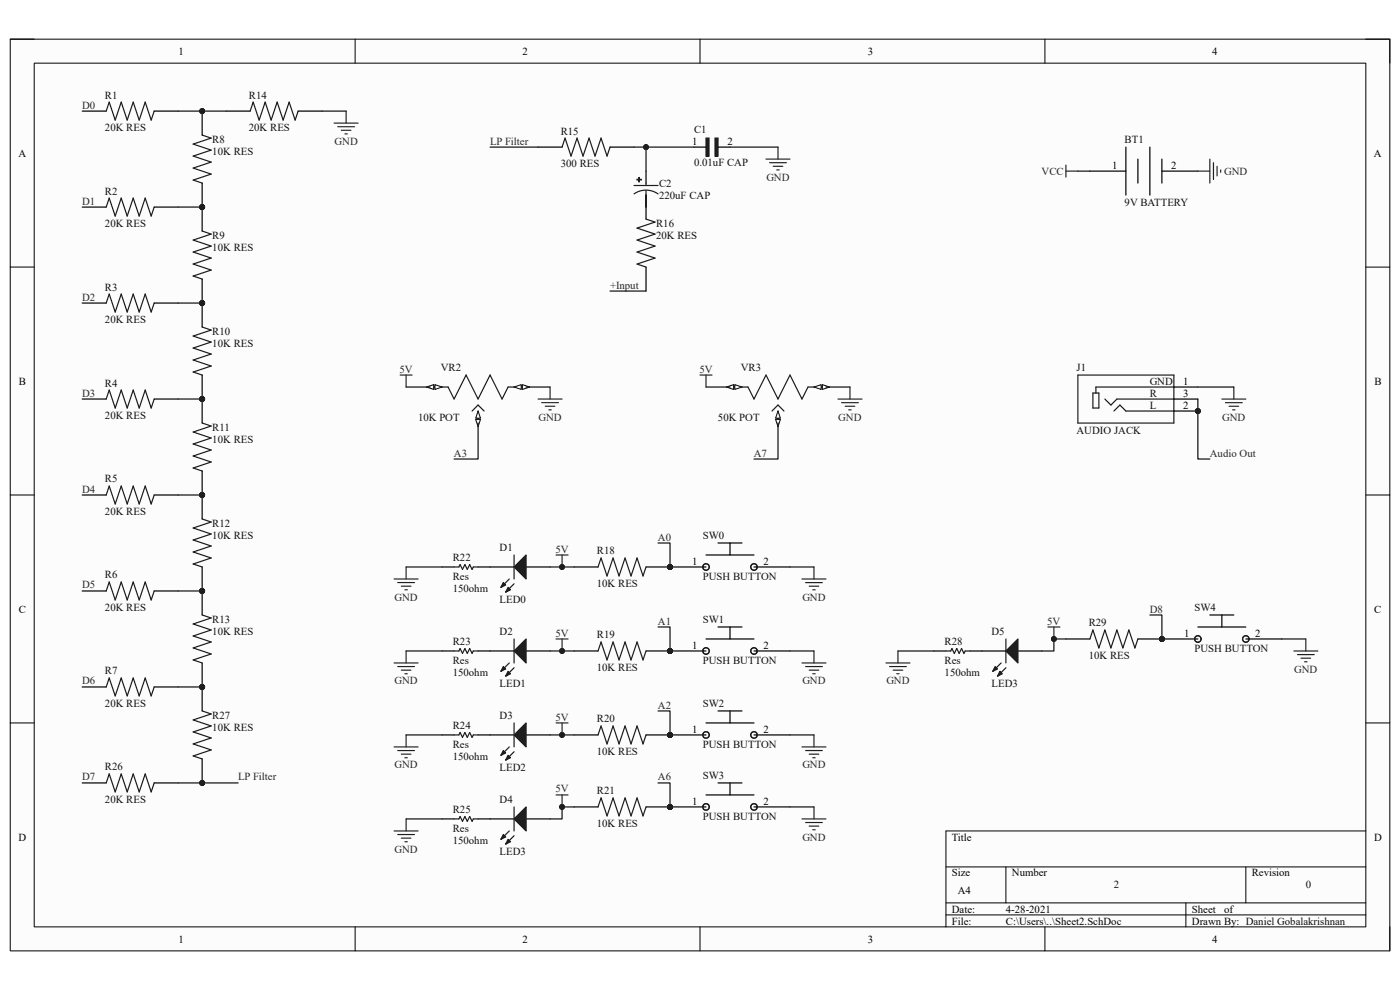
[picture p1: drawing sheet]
<svg xmlns="http://www.w3.org/2000/svg" width="297mm" height="210mm" viewBox="0 0 297 210" stroke-linecap="round" stroke-linejoin="round" font-family="sans-serif">
<path d="M2.2 8.3h292.7v193.4h-292.7z" fill-rule="evenodd" fill="#fcfcfc"/>
<path d="M2.2 8.3h292.7v193.4h-292.7z" fill="none" stroke="#000" stroke-width=".21"/>
<path d="M7.3 13.4h282.5v183.2h-282.5z" fill-rule="evenodd" fill="#fcfcfc"/>
<g fill="none" stroke="#000" stroke-width=".21">
<path d="M2.2 8.3h5.1M7.3 13.4h282.5v183.2h-282.5zM75.3 8.3v5.1M148.5 8.3v5.1M221.7 8.3v5.1M289.8 8.3h5.1v5.1M2.2 56.7h5.1M289.8 56.7h5.1M2.2 105h5.1M289.8 105h5.1M2.2 153.4h5.1M289.8 153.4h5.1"/>
<path d="M289.8 176.3h-89.1v20.3M75.3 196.6v5.1M148.5 196.6v5.1M200.7 183.9h89.1M200.7 191.5h89.1M200.7 194.1h89.1M213.4 183.9v7.6M221.7 196.6v5.1M251.6 191.5v5.1M264.3 183.9v7.6M294.9 196.6v5.1"/>
</g>
<path d="M22.5 23.6l.7-1.9 1.2 3.8 1.3-3.8 1.3 3.8 1.3-3.8 1.2 3.8 1.3-3.8 1.3 3.8 .6-1.9M22.5 43.9l.7-1.9 1.2 3.8 1.3-3.8 1.3 3.8 1.3-3.8 1.2 3.8 1.3-3.8 1.3 3.8 .6-1.9M22.5 64.3l.7-1.9 1.2 3.8 1.3-3.8 1.3 3.8 1.3-3.8 1.2 3.8 1.3-3.8 1.3 3.8 .6-1.9M22.5 84.6l.7-1.9 1.2 3.9 1.3-3.9 1.3 3.9 1.3-3.9 1.2 3.9 1.3-3.9 1.3 3.9 .6-1.9M22.5 105l.7-1.9 1.2 3.8 1.3-3.8 1.3 3.8 1.3-3.8 1.2 3.8 1.3-3.8 1.3 3.8 .6-1.9M22.5 125.4l.7-1.9 1.2 3.8 1.3-3.8 1.3 3.8 1.3-3.8 1.2 3.8 1.3-3.8 1.3 3.8 .6-1.9M22.5 145.7l.7-1.9 1.2 3.8 1.3-3.8 1.3 3.8 1.3-3.8 1.2 3.8 1.3-3.8 1.3 3.8 .6-1.9" fill="none" stroke="#1c1c1c" stroke-width=".25"/>
<g fill="none" stroke="#000" stroke-width=".25">
<path d="M17.4 23.6h5.1M32.7 23.6h5.1M17.4 43.9h5.1M32.7 43.9h5.1M17.4 64.3h5.1M32.7 64.3h5.1M17.4 84.6h5.1M32.7 84.6h5.1M17.4 105h5.1M32.7 105h5.1M17.4 125.4h5.1M32.7 125.4h5.1"/>
<path d="M17.4 145.7h5.1M32.7 145.7h5.1"/>
</g>
<circle cx="42.9" cy="43.9" r=".51" fill="#0e0e0e"/>
<circle cx="42.9" cy="43.9" r=".51" fill="none" stroke="#0e0e0e" stroke-width=".21"/>
<circle cx="42.9" cy="23.6" r=".51" fill="#0e0e0e"/>
<circle cx="42.9" cy="23.6" r=".51" fill="none" stroke="#0e0e0e" stroke-width=".21"/>
<path d="M42.9 28.7l1.9 .6-3.8 1.3 3.8 1.2-3.8 1.3 3.8 1.3-3.8 1.3 3.8 1.2-3.8 1.3 1.9 .6" fill="none" stroke="#1c1c1c" stroke-width=".25"/>
<path d="M42.9 38.8v5.1" fill="none" stroke="#000" stroke-width=".25"/>
<circle cx="42.9" cy="43.9" r=".51" fill="#0e0e0e"/>
<circle cx="42.9" cy="43.9" r=".51" fill="none" stroke="#0e0e0e" stroke-width=".21"/>
<path d="M42.9 23.6v5.1" fill="none" stroke="#000" stroke-width=".25"/>
<circle cx="42.9" cy="23.6" r=".51" fill="#0e0e0e"/>
<circle cx="42.9" cy="23.6" r=".51" fill="none" stroke="#0e0e0e" stroke-width=".21"/>
<circle cx="42.9" cy="64.3" r=".51" fill="#0e0e0e"/>
<circle cx="42.9" cy="64.3" r=".51" fill="none" stroke="#0e0e0e" stroke-width=".21"/>
<circle cx="42.9" cy="43.9" r=".51" fill="#0e0e0e"/>
<circle cx="42.9" cy="43.9" r=".51" fill="none" stroke="#0e0e0e" stroke-width=".21"/>
<path d="M42.9 49l1.9 .7-3.8 1.2 3.8 1.3-3.8 1.3 3.8 1.2-3.8 1.3 3.8 1.3-3.8 1.3 1.9 .6" fill="none" stroke="#1c1c1c" stroke-width=".25"/>
<path d="M42.9 59.2v5.1" fill="none" stroke="#000" stroke-width=".25"/>
<circle cx="42.9" cy="64.3" r=".51" fill="#0e0e0e"/>
<circle cx="42.9" cy="64.3" r=".51" fill="none" stroke="#0e0e0e" stroke-width=".21"/>
<path d="M42.9 43.9v5.1" fill="none" stroke="#000" stroke-width=".25"/>
<circle cx="42.9" cy="43.9" r=".51" fill="#0e0e0e"/>
<circle cx="42.9" cy="43.9" r=".51" fill="none" stroke="#0e0e0e" stroke-width=".21"/>
<circle cx="42.9" cy="84.6" r=".51" fill="#0e0e0e"/>
<circle cx="42.9" cy="84.6" r=".51" fill="none" stroke="#0e0e0e" stroke-width=".21"/>
<circle cx="42.9" cy="64.3" r=".51" fill="#0e0e0e"/>
<circle cx="42.9" cy="64.3" r=".51" fill="none" stroke="#0e0e0e" stroke-width=".21"/>
<path d="M42.9 69.4l1.9 .6-3.8 1.3 3.8 1.3-3.8 1.2 3.8 1.3-3.8 1.3 3.8 1.2-3.8 1.3 1.9 .7" fill="none" stroke="#1c1c1c" stroke-width=".25"/>
<path d="M42.9 79.6v5" fill="none" stroke="#000" stroke-width=".25"/>
<circle cx="42.9" cy="84.6" r=".51" fill="#0e0e0e"/>
<circle cx="42.9" cy="84.6" r=".51" fill="none" stroke="#0e0e0e" stroke-width=".21"/>
<path d="M42.9 64.3v5.1" fill="none" stroke="#000" stroke-width=".25"/>
<circle cx="42.9" cy="64.3" r=".51" fill="#0e0e0e"/>
<circle cx="42.9" cy="64.3" r=".51" fill="none" stroke="#0e0e0e" stroke-width=".21"/>
<circle cx="42.9" cy="105" r=".51" fill="#0e0e0e"/>
<circle cx="42.9" cy="105" r=".51" fill="none" stroke="#0e0e0e" stroke-width=".21"/>
<circle cx="42.9" cy="84.6" r=".51" fill="#0e0e0e"/>
<circle cx="42.9" cy="84.6" r=".51" fill="none" stroke="#0e0e0e" stroke-width=".21"/>
<path d="M42.9 89.7l1.9 .7-3.8 1.3 3.8 1.2-3.8 1.3 3.8 1.3-3.8 1.2 3.8 1.3-3.8 1.3 1.9 .6" fill="none" stroke="#1c1c1c" stroke-width=".25"/>
<path d="M42.9 99.9v5.1" fill="none" stroke="#000" stroke-width=".25"/>
<circle cx="42.9" cy="105" r=".51" fill="#0e0e0e"/>
<circle cx="42.9" cy="105" r=".51" fill="none" stroke="#0e0e0e" stroke-width=".21"/>
<path d="M42.9 84.7v5" fill="none" stroke="#000" stroke-width=".25"/>
<circle cx="42.9" cy="84.6" r=".51" fill="#0e0e0e"/>
<circle cx="42.9" cy="84.6" r=".51" fill="none" stroke="#0e0e0e" stroke-width=".21"/>
<circle cx="42.9" cy="125.4" r=".51" fill="#0e0e0e"/>
<circle cx="42.9" cy="125.4" r=".51" fill="none" stroke="#0e0e0e" stroke-width=".21"/>
<circle cx="42.9" cy="105" r=".51" fill="#0e0e0e"/>
<circle cx="42.9" cy="105" r=".51" fill="none" stroke="#0e0e0e" stroke-width=".21"/>
<path d="M42.9 110.1l1.9 .6-3.8 1.3 3.8 1.3-3.8 1.3 3.8 1.2-3.8 1.3 3.8 1.3-3.8 1.2 1.9 .7" fill="none" stroke="#1c1c1c" stroke-width=".25"/>
<path d="M42.9 120.3v5.1" fill="none" stroke="#000" stroke-width=".25"/>
<circle cx="42.9" cy="125.4" r=".51" fill="#0e0e0e"/>
<circle cx="42.9" cy="125.4" r=".51" fill="none" stroke="#0e0e0e" stroke-width=".21"/>
<path d="M42.9 105v5.1" fill="none" stroke="#000" stroke-width=".25"/>
<circle cx="42.9" cy="105" r=".51" fill="#0e0e0e"/>
<circle cx="42.9" cy="105" r=".51" fill="none" stroke="#0e0e0e" stroke-width=".21"/>
<circle cx="42.9" cy="145.7" r=".51" fill="#0e0e0e"/>
<circle cx="42.9" cy="145.7" r=".51" fill="none" stroke="#0e0e0e" stroke-width=".21"/>
<circle cx="42.9" cy="125.4" r=".51" fill="#0e0e0e"/>
<circle cx="42.9" cy="125.4" r=".51" fill="none" stroke="#0e0e0e" stroke-width=".21"/>
<path d="M42.9 130.5l1.9 .6-3.8 1.3 3.8 1.2-3.8 1.3 3.8 1.3-3.8 1.3 3.8 1.2-3.8 1.3 1.9 .6" fill="none" stroke="#1c1c1c" stroke-width=".25"/>
<path d="M42.9 140.6v5.1" fill="none" stroke="#000" stroke-width=".25"/>
<circle cx="42.9" cy="145.7" r=".51" fill="#0e0e0e"/>
<circle cx="42.9" cy="145.7" r=".51" fill="none" stroke="#0e0e0e" stroke-width=".21"/>
<path d="M42.9 125.4v5.1" fill="none" stroke="#000" stroke-width=".25"/>
<circle cx="42.9" cy="125.4" r=".51" fill="#0e0e0e"/>
<circle cx="42.9" cy="125.4" r=".51" fill="none" stroke="#0e0e0e" stroke-width=".21"/>
<path d="M53.1 23.6l.6-1.9 1.3 3.8 1.3-3.8 1.2 3.8 1.3-3.8 1.3 3.8 1.2-3.8 1.3 3.8 .6-1.9M119.2 31.2l.7-1.9 1.2 3.8 1.3-3.8 1.3 3.8 1.3-3.8 1.2 3.8 1.3-3.8 1.3 3.8 .6-1.9" fill="none" stroke="#1c1c1c" stroke-width=".25"/>
<path d="M48 23.6h5.1M63.2 23.6h5.1M114.2 31.2h5M129.4 31.2h5.1" fill="none" stroke="#000" stroke-width=".25"/>
<path d="M70.9 26.1h5.1M71.6 26.9h3.6M72.4 27.6h2M73.2 28.4h.5M73.4 23.6v2.5" fill="none" stroke="#262626" stroke-width=".25"/>
<path d="M149.8 29.3h.6v3.8h-.6z" fill-rule="evenodd" fill="#1c1c1c"/>
<path d="M149.8 29.3h.6v3.8h-.6z" fill="none" stroke="#1c1c1c" stroke-width=".25"/>
<path d="M151.7 29.3h.6v3.8h-.6z" fill-rule="evenodd" fill="#1c1c1c"/>
<path d="M151.7 29.3h.6v3.8h-.6z" fill="none" stroke="#1c1c1c" stroke-width=".25"/>
<path d="M147.2 31.2h2.6M152.3 31.2h2.6" fill="none" stroke="#000" stroke-width=".25"/>
<path d="M162.5 33.8h5.1M163.3 34.5h3.5M164 35.3h2.1M164.8 36h.5M165.1 31.2v2.6" fill="none" stroke="#262626" stroke-width=".25"/>
<path d="M135.5 37.7h.1v.9h-.1z" fill-rule="evenodd" fill="#1c1c1c"/>
<path d="M135.5 37.7h.1v.9h-.1z" fill="none" stroke="#1c1c1c" stroke-width=".25"/>
<path d="M135.1 38h.9v.2h-.9z" fill-rule="evenodd" fill="#1c1c1c"/>
<path d="M134.5 39.3h5.1M135.1 38h.9v.2h-.9zM137.1 38.8v.5M134.5 41.1a4.4 4.4 0 0 1 5.1 0M137.1 40.4v1M137.1 46.5l1.9 .6-3.9 1.3 3.9 1.3-3.9 1.2 3.9 1.3-3.9 1.3 3.9 1.2-3.9 1.3 2 .7" fill="none" stroke="#1c1c1c" stroke-width=".25"/>
<path d="M137.1 36.3v2.5M231.2 36.3h7.7M238.9 31.2v10.2M241.4 33.8v5M243.9 31.2v10.2M246.5 33.8v5M246.5 36.3h7.6M137.1 41.4v5.1M137.1 56.7v5" fill="none" stroke="#000" stroke-width=".25"/>
<path d="M226.1 36.3h2.6M226.1 35v2.6M254.1 36.3h2.6M256.7 33.8v5M257.4 34.5v3.6M258.2 35.3v2M259 36v.6" fill="none" stroke="#262626" stroke-width=".25"/>
<circle cx="142.1" cy="120.3" r=".51" fill="#0e0e0e"/>
<circle cx="142.1" cy="120.3" r=".51" fill="none" stroke="#0e0e0e" stroke-width=".21"/>
<g fill="none" stroke="#1c1c1c" stroke-width=".25">
<circle cx="149.8" cy="120.3" r=".69"/>
<circle cx="160" cy="120.3" r=".69"/>
</g>
<path d="M142.1 120.3h7.7" fill="none" stroke="#000" stroke-width=".25"/>
<circle cx="142.1" cy="120.3" r=".51" fill="#0e0e0e"/>
<circle cx="142.1" cy="120.3" r=".51" fill="none" stroke="#0e0e0e" stroke-width=".21"/>
<path d="M149.8 117.7h10.2M152.3 115.2h5.1M154.9 115.2v2.5M160 120.3h7.6" fill="none" stroke="#000" stroke-width=".25"/>
<path d="M170.1 122.8h5.1M170.9 123.6h3.6M171.7 124.4h2M172.4 125.1h.5M172.7 120.3v2.5" fill="none" stroke="#262626" stroke-width=".25"/>
<circle cx="142.1" cy="120.3" r=".51" fill="#0e0e0e"/>
<circle cx="142.1" cy="120.3" r=".51" fill="none" stroke="#0e0e0e" stroke-width=".21"/>
<path d="M126.9 120.3l.6-1.9 1.3 3.8 1.3-3.8 1.2 3.8 1.3-3.8 1.3 3.8 1.2-3.8 1.3 3.8 .7-1.9" fill="none" stroke="#1c1c1c" stroke-width=".25"/>
<path d="M137.1 120.3h5" fill="none" stroke="#000" stroke-width=".25"/>
<circle cx="142.1" cy="120.3" r=".51" fill="#0e0e0e"/>
<circle cx="142.1" cy="120.3" r=".51" fill="none" stroke="#0e0e0e" stroke-width=".21"/>
<path d="M121.8 120.3h5.1" fill="none" stroke="#000" stroke-width=".25"/>
<circle cx="142.1" cy="138.1" r=".51" fill="#0e0e0e"/>
<circle cx="142.1" cy="138.1" r=".51" fill="none" stroke="#0e0e0e" stroke-width=".21"/>
<g fill="none" stroke="#1c1c1c" stroke-width=".25">
<circle cx="149.8" cy="138.1" r=".69"/>
<circle cx="160" cy="138.1" r=".69"/>
</g>
<path d="M142.1 138.1h7.7" fill="none" stroke="#000" stroke-width=".25"/>
<circle cx="142.1" cy="138.1" r=".51" fill="#0e0e0e"/>
<circle cx="142.1" cy="138.1" r=".51" fill="none" stroke="#0e0e0e" stroke-width=".21"/>
<path d="M149.8 135.6h10.2M152.3 133h5.1M154.9 133v2.6M160 138.1h7.6" fill="none" stroke="#000" stroke-width=".25"/>
<path d="M172.7 138.1v2.5M170.1 140.6h5.1M170.9 141.4h3.6M171.7 142.2h2M172.4 142.9h.5" fill="none" stroke="#262626" stroke-width=".25"/>
<circle cx="142.1" cy="138.1" r=".51" fill="#0e0e0e"/>
<circle cx="142.1" cy="138.1" r=".51" fill="none" stroke="#0e0e0e" stroke-width=".21"/>
<path d="M126.9 138.1l.6-1.9 1.3 3.8 1.3-3.8 1.2 3.8 1.3-3.8 1.3 3.8 1.2-3.8 1.3 3.8 .7-1.9" fill="none" stroke="#1c1c1c" stroke-width=".25"/>
<path d="M137.1 138.1h5" fill="none" stroke="#000" stroke-width=".25"/>
<circle cx="142.1" cy="138.1" r=".51" fill="#0e0e0e"/>
<circle cx="142.1" cy="138.1" r=".51" fill="none" stroke="#0e0e0e" stroke-width=".21"/>
<path d="M121.8 138.1h5.1" fill="none" stroke="#000" stroke-width=".25"/>
<path d="M118 135.6h2.5M119.2 135.6v2.5" fill="none" stroke="#262626" stroke-width=".25"/>
<circle cx="119.2" cy="138.1" r=".51" fill="#0e0e0e"/>
<circle cx="119.2" cy="138.1" r=".51" fill="none" stroke="#0e0e0e" stroke-width=".21"/>
<circle cx="142.1" cy="155.9" r=".51" fill="#0e0e0e"/>
<circle cx="142.1" cy="155.9" r=".51" fill="none" stroke="#0e0e0e" stroke-width=".21"/>
<g fill="none" stroke="#1c1c1c" stroke-width=".25">
<circle cx="149.8" cy="155.9" r=".69"/>
<circle cx="160" cy="155.9" r=".69"/>
</g>
<path d="M142.1 155.9h7.7" fill="none" stroke="#000" stroke-width=".25"/>
<circle cx="142.1" cy="155.9" r=".51" fill="#0e0e0e"/>
<circle cx="142.1" cy="155.9" r=".51" fill="none" stroke="#0e0e0e" stroke-width=".21"/>
<path d="M149.8 153.4h10.2M152.3 150.8h5.1M154.9 150.8v2.6M160 155.9h7.6" fill="none" stroke="#000" stroke-width=".25"/>
<path d="M170.1 158.5h5.1M170.9 159.2h3.6M171.7 160h2M172.7 155.9v2.6M172.4 160.7h.5" fill="none" stroke="#262626" stroke-width=".25"/>
<circle cx="142.1" cy="155.9" r=".51" fill="#0e0e0e"/>
<circle cx="142.1" cy="155.9" r=".51" fill="none" stroke="#0e0e0e" stroke-width=".21"/>
<path d="M126.9 155.9l.6-1.9 1.3 3.8 1.3-3.8 1.2 3.8 1.3-3.8 1.3 3.8 1.2-3.8 1.3 3.8 .7-1.9" fill="none" stroke="#1c1c1c" stroke-width=".25"/>
<path d="M137.1 155.9h5" fill="none" stroke="#000" stroke-width=".25"/>
<circle cx="142.1" cy="155.9" r=".51" fill="#0e0e0e"/>
<circle cx="142.1" cy="155.9" r=".51" fill="none" stroke="#0e0e0e" stroke-width=".21"/>
<path d="M121.8 155.9h5.1" fill="none" stroke="#000" stroke-width=".25"/>
<path d="M118 153.4h2.5M119.2 153.4v2.5" fill="none" stroke="#262626" stroke-width=".25"/>
<circle cx="119.2" cy="155.9" r=".51" fill="#0e0e0e"/>
<circle cx="119.2" cy="155.9" r=".51" fill="none" stroke="#0e0e0e" stroke-width=".21"/>
<circle cx="142.1" cy="171.2" r=".51" fill="#0e0e0e"/>
<circle cx="142.1" cy="171.2" r=".51" fill="none" stroke="#0e0e0e" stroke-width=".21"/>
<g fill="none" stroke="#1c1c1c" stroke-width=".25">
<circle cx="149.8" cy="171.2" r=".69"/>
<circle cx="160" cy="171.2" r=".69"/>
</g>
<path d="M142.1 171.2h7.7" fill="none" stroke="#000" stroke-width=".25"/>
<circle cx="142.1" cy="171.2" r=".51" fill="#0e0e0e"/>
<circle cx="142.1" cy="171.2" r=".51" fill="none" stroke="#0e0e0e" stroke-width=".21"/>
<path d="M149.8 168.6h10.2M152.3 166.1h5.1M154.9 166.1v2.5M160 171.2h7.6" fill="none" stroke="#000" stroke-width=".25"/>
<path d="M170.1 173.7h5.1M170.9 174.5h3.6M171.7 175.2h2M172.4 176h.5M172.7 171.2v2.5" fill="none" stroke="#262626" stroke-width=".25"/>
<circle cx="142.1" cy="171.2" r=".51" fill="#0e0e0e"/>
<circle cx="142.1" cy="171.2" r=".51" fill="none" stroke="#0e0e0e" stroke-width=".21"/>
<path d="M126.9 171.2l.6-1.9 1.3 3.8 1.3-3.8 1.2 3.8 1.3-3.8 1.3 3.8 1.2-3.8 1.3 3.8 .7-1.9" fill="none" stroke="#1c1c1c" stroke-width=".25"/>
<path d="M137.1 171.2h5" fill="none" stroke="#000" stroke-width=".25"/>
<circle cx="142.1" cy="171.2" r=".51" fill="#0e0e0e"/>
<circle cx="142.1" cy="171.2" r=".51" fill="none" stroke="#0e0e0e" stroke-width=".21"/>
<path d="M121.8 171.2h5.1" fill="none" stroke="#000" stroke-width=".25"/>
<path d="M118 168.6h2.5M119.2 168.6v2.6" fill="none" stroke="#262626" stroke-width=".25"/>
<circle cx="119.2" cy="171.2" r=".51" fill="#0e0e0e"/>
<circle cx="119.2" cy="171.2" r=".51" fill="none" stroke="#0e0e0e" stroke-width=".21"/>
<path d="M93.8 82.1h1.3l1.2 2.6 2.6-5.1 2.5 5.1 2.6-5.1 2.5 5.1 1.3-2.6h1.3M100.2 87.2l1.2-1.3 1.3 1.3" fill="none" stroke="#1c1c1c" stroke-width=".25"/>
<path d="M101.4 87.2v2.5" fill="none" stroke="#000" stroke-width=".25"/>
<path d="M101.4 87.2l.5 1.5h-1z" fill="#fbfbfb"/>
<path d="M101.4 87.2l.5 1.5h-1z" fill="none" stroke="#000" stroke-width=".21"/>
<path d="M100.9 89h1l-.5 1.5z" fill="#fbfbfb"/>
<path d="M100.9 89h1l-.5 1.5z" fill="none" stroke="#000" stroke-width=".21"/>
<path d="M91.2 82.1h2.6" fill="none" stroke="#000" stroke-width=".25"/>
<path d="M92.3 81.6l1.5 .5-1.5 .5z" fill="#fbfbfb"/>
<path d="M92.3 81.6l1.5 .5-1.5 .5z" fill="none" stroke="#000" stroke-width=".21"/>
<path d="M90.5 82.1l1.5-.5v1z" fill="#fbfbfb"/>
<path d="M90.5 82.1l1.5-.5v1z" fill="none" stroke="#000" stroke-width=".21"/>
<path d="M109.1 82.1h2.5" fill="none" stroke="#000" stroke-width=".25"/>
<path d="M109.1 82.1l1.5-.5v1z" fill="#fbfbfb"/>
<path d="M109.1 82.1l1.5-.5v1z" fill="none" stroke="#000" stroke-width=".21"/>
<path d="M110.8 81.6l1.6 .5-1.6 .5z" fill="#fbfbfb"/>
<path d="M110.8 81.6l1.6 .5-1.6 .5z" fill="none" stroke="#000" stroke-width=".21"/>
<path d="M157.4 82.1h1.3l1.3 2.6 2.5-5.1 2.6 5.1 2.5-5.1 2.5 5.1 1.3-2.6h1.3M163.8 87.2l1.3-1.3 1.2 1.3" fill="none" stroke="#1c1c1c" stroke-width=".25"/>
<path d="M165.1 87.2v2.5" fill="none" stroke="#000" stroke-width=".25"/>
<path d="M165.1 87.2l.5 1.5h-1.1z" fill="#fbfbfb"/>
<path d="M165.1 87.2l.5 1.5h-1.1z" fill="none" stroke="#000" stroke-width=".21"/>
<path d="M164.5 89h1.1l-.5 1.5z" fill="#fbfbfb"/>
<path d="M164.5 89h1.1l-.5 1.5z" fill="none" stroke="#000" stroke-width=".21"/>
<path d="M154.9 82.1h2.5" fill="none" stroke="#000" stroke-width=".25"/>
<path d="M155.9 81.6l1.5 .5-1.5 .5z" fill="#fbfbfb"/>
<path d="M155.9 81.6l1.5 .5-1.5 .5z" fill="none" stroke="#000" stroke-width=".21"/>
<path d="M154.1 82.1l1.5-.5v1z" fill="#fbfbfb"/>
<path d="M154.1 82.1l1.5-.5v1z" fill="none" stroke="#000" stroke-width=".21"/>
<path d="M172.7 82.1h2.5" fill="none" stroke="#000" stroke-width=".25"/>
<path d="M172.7 82.1l1.5-.5v1z" fill="#fbfbfb"/>
<path d="M172.7 82.1l1.5-.5v1z" fill="none" stroke="#000" stroke-width=".21"/>
<path d="M174.5 81.6l1.5 .5-1.5 .5z" fill="#fbfbfb"/>
<path d="M174.5 81.6l1.5 .5-1.5 .5z" fill="none" stroke="#000" stroke-width=".21"/>
<g fill="none" stroke="#262626" stroke-width=".25">
<path d="M84.9 79.6h2.5M86.2 79.6v2.5M148.5 79.6h2.6M149.8 79.6v2.5M114.2 84.7h5M114.9 85.4h3.6M115.7 86.2h2M116.4 86.9h.6M116.7 82.1v2.6M177.8 84.7h5.1M178.5 85.4h3.6M179.3 86.2h2"/>
<path d="M180.1 86.9h.5M180.3 82.1v2.6"/>
</g>
<circle cx="254.1" cy="87.2" r=".51" fill="#0e0e0e"/>
<circle cx="254.1" cy="87.2" r=".51" fill="none" stroke="#0e0e0e" stroke-width=".21"/>
<path d="M228.7 79.6h20.3v10.1h-20.3zM231.9 83.4h1.2v3.2h-1.2zM234.4 84.7l1.3 1.2 1.3-1.2h12M236.3 87.2l1.3-1.3 1.3 1.3h10.1M249 82.1h-16.5v1.3" fill="none" stroke="#1c1c1c" stroke-width=".25"/>
<path d="M249 82.1h5.1M249 84.7h5.1M249 87.2h5.1" fill="none" stroke="#000" stroke-width=".25"/>
<circle cx="254.1" cy="87.2" r=".51" fill="#0e0e0e"/>
<circle cx="254.1" cy="87.2" r=".51" fill="none" stroke="#0e0e0e" stroke-width=".21"/>
<path d="M259.2 84.7h5.1M260 85.4h3.5M260.7 86.2h2.1M261.5 86.9h.5M261.8 82.1v2.6" fill="none" stroke="#262626" stroke-width=".25"/>
<path d="M104 120.3h5.1M111.6 120.3h5.1" fill="none" stroke="#000" stroke-width=".25"/>
<path d="M109.1 120.3l2.5-2.6v5.1z" fill="#1c1c1c"/>
<path d="M108 122.8l-1.7 1.8M109.1 120.3l2.5-2.6v5.1zM109.1 123.8l-1.8 1.8" fill="none" stroke="#1c1c1c" stroke-width=".25"/>
<path d="M106.8 123.6l.5 .5-1 .5z" fill="#1c1c1c"/>
<path d="M106.8 123.6l.5 .5-1 .5z" fill="none" stroke="#1c1c1c" stroke-width=".25"/>
<path d="M107.8 124.6l.5 .5-1 .5z" fill="#1c1c1c"/>
<path d="M109.1 117.7v5.1M107.8 124.6l.5 .5-1 .5z" fill="none" stroke="#1c1c1c" stroke-width=".25"/>
<path d="M104 138.1h5.1M111.6 138.1h5.1" fill="none" stroke="#000" stroke-width=".25"/>
<path d="M109.1 138.1l2.5-2.5v5z" fill="#1c1c1c"/>
<path d="M109.1 138.1l2.5-2.5v5zM108 140.6l-1.7 1.8M109.1 141.7l-1.8 1.7" fill="none" stroke="#1c1c1c" stroke-width=".25"/>
<path d="M106.8 141.4l.5 .5-1 .5z" fill="#1c1c1c"/>
<path d="M106.8 141.4l.5 .5-1 .5z" fill="none" stroke="#1c1c1c" stroke-width=".25"/>
<path d="M107.8 142.4l.5 .5-1 .5z" fill="#1c1c1c"/>
<path d="M109.1 135.6v5M107.8 142.4l.5 .5-1 .5z" fill="none" stroke="#1c1c1c" stroke-width=".25"/>
<path d="M104 155.9h5.1M111.6 155.9h5.1" fill="none" stroke="#000" stroke-width=".25"/>
<path d="M109.1 155.9l2.5-2.5v5.1z" fill="#1c1c1c"/>
<path d="M108 158.5l-1.7 1.7M109.1 155.9l2.5-2.5v5.1zM109.1 159.5l-1.8 1.8" fill="none" stroke="#1c1c1c" stroke-width=".25"/>
<path d="M106.8 159.2l.5 .5-1 .5z" fill="#1c1c1c"/>
<path d="M106.8 159.2l.5 .5-1 .5z" fill="none" stroke="#1c1c1c" stroke-width=".25"/>
<path d="M107.8 160.2l.5 .5-1 .6z" fill="#1c1c1c"/>
<path d="M109.1 153.4v5.1M107.8 160.2l.5 .5-1 .6z" fill="none" stroke="#1c1c1c" stroke-width=".25"/>
<path d="M104 173.7h5.1M111.6 173.7h5.1" fill="none" stroke="#000" stroke-width=".25"/>
<path d="M109.1 173.7l2.5-2.5v5.1z" fill="#1c1c1c"/>
<path d="M108 176.3l-1.7 1.8M109.1 173.7l2.5-2.5v5.1zM109.1 177.3l-1.8 1.8" fill="none" stroke="#1c1c1c" stroke-width=".25"/>
<path d="M106.8 177l.5 .5-1 .6z" fill="#1c1c1c"/>
<path d="M106.8 177l.5 .5-1 .6z" fill="none" stroke="#1c1c1c" stroke-width=".25"/>
<path d="M107.8 178.1l.5 .5-1 .5z" fill="#1c1c1c"/>
<path d="M96.3 120.3h1.1l.2-.5 .5 1 .5-1 .5 1 .5-1 .6 1 .2-.5h1M96.3 138.1h1.1l.2-.5 .5 1 .5-1 .5 1 .5-1 .6 1 .2-.5h1M96.3 155.9h1.1l.2-.5 .5 1 .5-1 .5 1 .5-1 .6 1 .2-.5h1M22.5 166.1l.7-1.9 1.2 3.8 1.3-3.8 1.3 3.8 1.3-3.8 1.2 3.8 1.3-3.8 1.3 3.8 .6-1.9M96.3 173.7h1.1l.2-.5 .5 1 .5-1 .5 1 .5-1 .6 1 .2-.5h1M107.8 178.1l.5 .5-1 .5zM109.1 171.2v5.1" fill="none" stroke="#1c1c1c" stroke-width=".25"/>
<path d="M93.8 120.3h2.5M93.8 138.1h2.5M101.4 120.3h2.6M101.4 138.1h2.6M93.8 155.9h2.5M101.4 155.9h2.6M17.4 166.1h5.1M32.7 166.1h5.1M93.8 173.7h2.5M101.4 173.7h2.6" fill="none" stroke="#000" stroke-width=".25"/>
<g fill="none" stroke="#262626" stroke-width=".25">
<path d="M83.6 122.8h5.1M84.4 123.6h3.5M85.1 124.4h2.1M85.9 125.1h.5M86.2 120.3v2.5M86.2 138.1v2.5M83.6 140.6h5.1M83.6 158.5h5.1M84.4 141.4h3.5M84.4 159.2h3.5M85.1 142.2h2.1M85.1 160h2.1"/>
<path d="M85.9 142.9h.5M86.2 155.9v2.6M83.6 176.3h5.1M84.4 177h3.5M85.1 177.8h2.1M85.9 160.7h.5M85.9 178.6h.5M86.2 173.7v2.6"/>
</g>
<circle cx="42.9" cy="166.1" r=".51" fill="#0e0e0e"/>
<circle cx="42.9" cy="166.1" r=".51" fill="none" stroke="#0e0e0e" stroke-width=".21"/>
<circle cx="42.9" cy="145.7" r=".51" fill="#0e0e0e"/>
<circle cx="42.9" cy="145.7" r=".51" fill="none" stroke="#0e0e0e" stroke-width=".21"/>
<path d="M42.9 150.8l1.9 .7-3.8 1.2 3.8 1.3-3.8 1.3 3.8 1.2-3.8 1.3 3.8 1.3-3.8 1.3 1.9 .6" fill="none" stroke="#1c1c1c" stroke-width=".25"/>
<path d="M42.9 161v5.1" fill="none" stroke="#000" stroke-width=".25"/>
<circle cx="42.9" cy="166.1" r=".51" fill="#0e0e0e"/>
<circle cx="42.9" cy="166.1" r=".51" fill="none" stroke="#0e0e0e" stroke-width=".21"/>
<path d="M42.9 145.7v5.1" fill="none" stroke="#000" stroke-width=".25"/>
<circle cx="42.9" cy="145.7" r=".51" fill="#0e0e0e"/>
<circle cx="42.9" cy="145.7" r=".51" fill="none" stroke="#0e0e0e" stroke-width=".21"/>
<path d="M118 117.7h2.5M119.2 117.7v2.6" fill="none" stroke="#262626" stroke-width=".25"/>
<circle cx="119.2" cy="120.3" r=".51" fill="#0e0e0e"/>
<circle cx="119.2" cy="120.3" r=".51" fill="none" stroke="#0e0e0e" stroke-width=".21"/>
<circle cx="246.5" cy="135.6" r=".51" fill="#0e0e0e"/>
<circle cx="246.5" cy="135.6" r=".51" fill="none" stroke="#0e0e0e" stroke-width=".21"/>
<g fill="none" stroke="#1c1c1c" stroke-width=".25">
<circle cx="254.1" cy="135.6" r=".69"/>
<circle cx="264.3" cy="135.6" r=".69"/>
</g>
<path d="M246.5 135.6h7.6" fill="none" stroke="#000" stroke-width=".25"/>
<circle cx="246.5" cy="135.6" r=".51" fill="#0e0e0e"/>
<circle cx="246.5" cy="135.6" r=".51" fill="none" stroke="#0e0e0e" stroke-width=".21"/>
<path d="M254.1 133h10.2M256.7 130.5h5.1M259.2 130.5v2.5M264.3 135.6h7.6" fill="none" stroke="#000" stroke-width=".25"/>
<path d="M274.5 138.1h5.1M275.3 138.9h3.5M276 139.6h2M277 135.6v2.5M276.8 140.4h.5" fill="none" stroke="#262626" stroke-width=".25"/>
<circle cx="246.5" cy="135.6" r=".51" fill="#0e0e0e"/>
<circle cx="246.5" cy="135.6" r=".51" fill="none" stroke="#0e0e0e" stroke-width=".21"/>
<path d="M231.2 135.6l.7-2 1.2 3.9 1.3-3.9 1.3 3.9 1.3-3.9 1.2 3.9 1.3-3.9 1.3 3.9 .6-1.9" fill="none" stroke="#1c1c1c" stroke-width=".25"/>
<path d="M241.4 135.6h5.1" fill="none" stroke="#000" stroke-width=".25"/>
<circle cx="246.5" cy="135.6" r=".51" fill="#0e0e0e"/>
<circle cx="246.5" cy="135.6" r=".51" fill="none" stroke="#0e0e0e" stroke-width=".21"/>
<path d="M226.1 135.6h5.1" fill="none" stroke="#000" stroke-width=".25"/>
<path d="M222.3 133h2.6M223.6 133v2.6" fill="none" stroke="#262626" stroke-width=".25"/>
<circle cx="223.6" cy="135.6" r=".51" fill="#0e0e0e"/>
<circle cx="223.6" cy="135.6" r=".51" fill="none" stroke="#0e0e0e" stroke-width=".21"/>
<path d="M208.3 138.1h5.1M216 138.1h5" fill="none" stroke="#000" stroke-width=".25"/>
<path d="M213.4 138.1l2.6-2.5v5z" fill="#1c1c1c"/>
<path d="M213.4 138.1l2.6-2.5v5zM212.4 140.6l-1.8 1.8M213.4 141.7l-1.8 1.7" fill="none" stroke="#1c1c1c" stroke-width=".25"/>
<path d="M211.1 141.4l.5 .5-1 .5z" fill="#1c1c1c"/>
<path d="M211.1 141.4l.5 .5-1 .5z" fill="none" stroke="#1c1c1c" stroke-width=".25"/>
<path d="M212.1 142.4l.5 .5-1 .5z" fill="#1c1c1c"/>
<path d="M200.7 138.1h1l.3-.5 .5 1 .5-1 .5 1 .5-1 .5 1 .3-.5h1M213.4 135.6v5M212.1 142.4l.5 .5-1 .5z" fill="none" stroke="#1c1c1c" stroke-width=".25"/>
<path d="M198.1 138.1h2.6M205.8 138.1h2.5" fill="none" stroke="#000" stroke-width=".25"/>
<path d="M190.5 138.1v2.5M188 140.6h5.1M188.7 141.4h3.6M189.5 142.2h2M190.2 142.9h.6" fill="none" stroke="#262626" stroke-width=".25"/>
<path d="M37.8 43.9h5.1" fill="none" stroke="#0e0e0e" stroke-width=".25"/>
<circle cx="42.9" cy="43.9" r=".51" fill="#0e0e0e"/>
<circle cx="42.9" cy="43.9" r=".51" fill="none" stroke="#0e0e0e" stroke-width=".21"/>
<path d="M37.8 64.3h5.1" fill="none" stroke="#0e0e0e" stroke-width=".25"/>
<circle cx="42.9" cy="64.3" r=".51" fill="#0e0e0e"/>
<circle cx="42.9" cy="64.3" r=".51" fill="none" stroke="#0e0e0e" stroke-width=".21"/>
<path d="M37.8 84.6h5.1" fill="none" stroke="#0e0e0e" stroke-width=".25"/>
<circle cx="42.9" cy="84.6" r=".51" fill="#0e0e0e"/>
<circle cx="42.9" cy="84.6" r=".51" fill="none" stroke="#0e0e0e" stroke-width=".21"/>
<path d="M37.8 105h5.1" fill="none" stroke="#0e0e0e" stroke-width=".25"/>
<circle cx="42.9" cy="105" r=".51" fill="#0e0e0e"/>
<circle cx="42.9" cy="105" r=".51" fill="none" stroke="#0e0e0e" stroke-width=".21"/>
<path d="M37.8 125.4h5.1" fill="none" stroke="#0e0e0e" stroke-width=".25"/>
<circle cx="42.9" cy="125.4" r=".51" fill="#0e0e0e"/>
<circle cx="42.9" cy="125.4" r=".51" fill="none" stroke="#0e0e0e" stroke-width=".21"/>
<path d="M37.8 23.6h10.2" fill="none" stroke="#0e0e0e" stroke-width=".25"/>
<circle cx="42.9" cy="23.6" r=".51" fill="#0e0e0e"/>
<circle cx="42.9" cy="23.6" r=".51" fill="none" stroke="#0e0e0e" stroke-width=".21"/>
<path d="M68.3 23.6h5.1M104 31.2h10.2M137.1 31.2v5.1M154.9 31.2h10.2M137.1 41.4v2.5" fill="none" stroke="#0e0e0e" stroke-width=".25"/>
<circle cx="137.1" cy="31.2" r=".51" fill="#0e0e0e"/>
<circle cx="137.1" cy="31.2" r=".51" fill="none" stroke="#0e0e0e" stroke-width=".21"/>
<path d="M228.7 36.3h2.5M129.4 61.7h7.7M139.6 115.2h2.5v5.1M167.6 120.3h5.1" fill="none" stroke="#0e0e0e" stroke-width=".25"/>
<circle cx="142.1" cy="120.3" r=".51" fill="#0e0e0e"/>
<circle cx="142.1" cy="120.3" r=".51" fill="none" stroke="#0e0e0e" stroke-width=".21"/>
<path d="M139.6 133h2.5v5.1M167.6 138.1h5.1" fill="none" stroke="#0e0e0e" stroke-width=".25"/>
<circle cx="142.1" cy="138.1" r=".51" fill="#0e0e0e"/>
<circle cx="142.1" cy="138.1" r=".51" fill="none" stroke="#0e0e0e" stroke-width=".21"/>
<path d="M139.6 150.8h2.5v5.1M167.6 155.9h5.1" fill="none" stroke="#0e0e0e" stroke-width=".25"/>
<circle cx="142.1" cy="155.9" r=".51" fill="#0e0e0e"/>
<circle cx="142.1" cy="155.9" r=".51" fill="none" stroke="#0e0e0e" stroke-width=".21"/>
<path d="M139.6 166.1h2.5v5.1M167.6 171.2h5.1" fill="none" stroke="#0e0e0e" stroke-width=".25"/>
<circle cx="142.1" cy="171.2" r=".51" fill="#0e0e0e"/>
<circle cx="142.1" cy="171.2" r=".51" fill="none" stroke="#0e0e0e" stroke-width=".21"/>
<path d="M86.2 82.1h5M101.4 89.7v7.7h-5.1M111.6 82.1h5.1M149.8 82.1h5.1M165.1 89.7v7.7h-5.1M175.2 82.1h5.1M254.1 84.7v12.7h2.6M254.1 82.1h7.7" fill="none" stroke="#0e0e0e" stroke-width=".25"/>
<circle cx="254.1" cy="87.2" r=".51" fill="#0e0e0e"/>
<circle cx="254.1" cy="87.2" r=".51" fill="none" stroke="#0e0e0e" stroke-width=".21"/>
<path d="M86.2 120.3h7.6M86.2 138.1h7.6M86.2 155.9h7.6M37.8 166.1h12.7M86.2 173.7h7.6" fill="none" stroke="#0e0e0e" stroke-width=".25"/>
<circle cx="42.9" cy="166.1" r=".51" fill="#0e0e0e"/>
<circle cx="42.9" cy="166.1" r=".51" fill="none" stroke="#0e0e0e" stroke-width=".21"/>
<path d="M37.8 145.7h5.1" fill="none" stroke="#0e0e0e" stroke-width=".25"/>
<circle cx="42.9" cy="145.7" r=".51" fill="#0e0e0e"/>
<circle cx="42.9" cy="145.7" r=".51" fill="none" stroke="#0e0e0e" stroke-width=".21"/>
<path d="M116.7 120.3h5.1" fill="none" stroke="#0e0e0e" stroke-width=".25"/>
<circle cx="119.2" cy="120.3" r=".51" fill="#0e0e0e"/>
<circle cx="119.2" cy="120.3" r=".51" fill="none" stroke="#0e0e0e" stroke-width=".21"/>
<path d="M116.7 138.1h5.1" fill="none" stroke="#0e0e0e" stroke-width=".25"/>
<circle cx="119.2" cy="138.1" r=".51" fill="#0e0e0e"/>
<circle cx="119.2" cy="138.1" r=".51" fill="none" stroke="#0e0e0e" stroke-width=".21"/>
<path d="M121.8 171.2h-2.6v2.5h-2.5" fill="none" stroke="#0e0e0e" stroke-width=".25"/>
<circle cx="119.2" cy="171.2" r=".51" fill="#0e0e0e"/>
<circle cx="119.2" cy="171.2" r=".51" fill="none" stroke="#0e0e0e" stroke-width=".21"/>
<path d="M116.7 155.9h5.1" fill="none" stroke="#0e0e0e" stroke-width=".25"/>
<circle cx="119.2" cy="155.9" r=".51" fill="#0e0e0e"/>
<circle cx="119.2" cy="155.9" r=".51" fill="none" stroke="#0e0e0e" stroke-width=".21"/>
<path d="M134.5 31.2h12.7" fill="none" stroke="#0e0e0e" stroke-width=".25"/>
<circle cx="137.1" cy="31.2" r=".51" fill="#0e0e0e"/>
<circle cx="137.1" cy="31.2" r=".51" fill="none" stroke="#0e0e0e" stroke-width=".21"/>
<path d="M243.9 130.5h2.6v5.1M271.9 135.6h5.1" fill="none" stroke="#0e0e0e" stroke-width=".25"/>
<circle cx="246.5" cy="135.6" r=".51" fill="#0e0e0e"/>
<circle cx="246.5" cy="135.6" r=".51" fill="none" stroke="#0e0e0e" stroke-width=".21"/>
<path d="M190.5 138.1h7.6M226.1 135.6h-2.5v2.5h-2.6" fill="none" stroke="#0e0e0e" stroke-width=".25"/>
<circle cx="223.6" cy="135.6" r=".51" fill="#0e0e0e"/>
<circle cx="223.6" cy="135.6" r=".51" fill="none" stroke="#0e0e0e" stroke-width=".21"/>
<g font-size="2.3">
<text x="37.9" y="11.6">1</text>
<text x="110.9" y="11.6">2</text>
<text x="184.1" y="11.6">3</text>
<text x="257.2" y="11.6">4</text>
<text x="3.9" y="33.2">A</text>
<text x="146.9" y="30.7">1</text>
<text x="154.3" y="30.7">2</text>
<text x="235.9" y="35.8">1</text>
<text x="248.5" y="35.8">2</text>
<text x="291.5" y="33.2">A</text>
<text x="4" y="81.6">B</text>
<text x="251" y="81.6">1</text>
<text x="291.6" y="81.6">B</text>
<text x="251" y="84.2">3</text>
<text x="251" y="86.7">2</text>
<text x="146.9" y="119.8">1</text>
<text x="162" y="119.8">2</text>
<text x="4" y="130">C</text>
<text x="291.5" y="130">C</text>
<text x="146.9" y="137.6">1</text>
<text x="162" y="137.6">2</text>
<text x="251.2" y="135">1</text>
<text x="266.3" y="135">2</text>
<text x="146.9" y="155.4">1</text>
<text x="162" y="155.4">2</text>
<text x="146.9" y="170.7">1</text>
<text x="162" y="170.7">2</text>
<text x="3.9" y="178.3">D</text>
<text x="201.9" y="178.3">Title</text>
<text x="291.5" y="178.3">D</text>
<text x="201.9" y="185.9">Size</text>
<text x="214.7" y="185.9">Number</text>
<text x="265.6" y="185.9">Revision</text>
<text x="203.2" y="189.7">A4</text>
<text x="201.9" y="193.6">Date:</text>
<text x="201.9" y="196.1">File:</text>
<text x="213.4" y="193.6">4-28-2021</text>
<text x="213.4" y="196.1">C:\Users\..\Sheet2.SchDoc</text>
<text x="252.9" y="193.6">Sheet</text>
<text x="252.9" y="196.1">Drawn By: Daniel Gobalakrishnan</text>
<text x="259.7" y="193.6">of</text>
<text x="37.9" y="199.9">1</text>
<text x="110.9" y="199.9">2</text>
<text x="184.1" y="199.9">3</text>
<text x="257.2" y="199.9">4</text>
</g>
<g font-size="2.3" fill="#262626">
<text x="17.4" y="23.1">D0</text>
<text x="71" y="30.7">GND</text>
<text x="104" y="30.7">LP Filter</text>
<text x="162.6" y="38.3">GND</text>
<text x="221" y="37">VCC</text>
<text x="259.7" y="37">GND</text>
<text x="17.4" y="43.4">D1</text>
<text x="17.4" y="63.8">D2</text>
<text x="129.4" y="61.3">+Input</text>
<text x="84.8" y="79">5V</text>
<text x="148.4" y="79">5V</text>
<text x="17.4" y="84.2">D3</text>
<text x="114.3" y="89.2">GND</text>
<text x="177.8" y="89.2">GND</text>
<text x="259.3" y="89.2">GND</text>
<text x="96.3" y="96.9">A3</text>
<text x="159.9" y="96.9">A7</text>
<text x="256.7" y="96.9">Audio Out</text>
<text x="17.4" y="104.5">D4</text>
<text x="117.9" y="117.2">5V</text>
<text x="139.6" y="114.7">A0</text>
<text x="17.4" y="124.8">D5</text>
<text x="83.7" y="127.4">GND</text>
<text x="170.2" y="127.4">GND</text>
<text x="243.9" y="130">D8</text>
<text x="117.9" y="135">5V</text>
<text x="139.6" y="132.5">A1</text>
<text x="222.2" y="132.5">5V</text>
<text x="274.6" y="142.7">GND</text>
<text x="17.4" y="145.2">D6</text>
<text x="83.7" y="145.2">GND</text>
<text x="170.2" y="145.2">GND</text>
<text x="188" y="145.2">GND</text>
<text x="117.9" y="152.9">5V</text>
<text x="139.6" y="150.3">A2</text>
<text x="17.4" y="165.6">D7</text>
<text x="50.5" y="165.6">LP Filter</text>
<text x="83.7" y="163">GND</text>
<text x="139.6" y="165.6">A6</text>
<text x="170.2" y="163">GND</text>
<text x="117.9" y="168.1">5V</text>
<text x="170.2" y="178.3">GND</text>
<text x="83.7" y="180.8">GND</text>
</g>
<g font-size="2.3" fill="#0e0e0e">
<text x="22.3" y="20.9">R1</text>
<text x="52.8" y="20.9">R14</text>
<text x="22.3" y="27.8">20K RES</text>
<text x="52.8" y="27.8">20K RES</text>
<text x="119" y="28.5">R15</text>
<text x="147.2" y="28.2">C1</text>
<text x="45" y="30.4">R8</text>
<text x="45" y="33">10K RES</text>
<text x="119" y="35.4">300 RES</text>
<text x="147.2" y="35.1">0.01uF CAP</text>
<text x="238.6" y="30.4">BT1</text>
<text x="22.3" y="41.3">R2</text>
<text x="139.8" y="39.7">C2</text>
<text x="139.8" y="42.2">220uF CAP</text>
<text x="238.6" y="43.7">9V BATTERY</text>
<text x="22.3" y="48.1">20K RES</text>
<text x="45" y="50.8">R9</text>
<text x="45" y="53.3">10K RES</text>
<text x="139.2" y="48.3">R16</text>
<text x="139.2" y="50.8">20K RES</text>
<text x="22.3" y="61.6">R3</text>
<text x="22.3" y="68.5">20K RES</text>
<text x="45" y="71.2">R10</text>
<text x="45" y="73.7">10K RES</text>
<text x="22.3" y="82">R4</text>
<text x="93.5" y="78.8">VR2</text>
<text x="157.1" y="78.8">VR3</text>
<text x="228.4" y="78.8">J1</text>
<text x="243.9" y="81.6">GND</text>
<text x="22.3" y="88.9">20K RES</text>
<text x="88.7" y="89.2">10K POT</text>
<text x="152.3" y="89.2">50K POT</text>
<text x="243.9" y="84.2">R</text>
<text x="243.9" y="86.7">L</text>
<text x="45" y="91.5">R11</text>
<text x="45" y="94.1">10K RES</text>
<text x="228.4" y="92">AUDIO JACK</text>
<text x="22.3" y="102.3">R5</text>
<text x="22.3" y="109.2">20K RES</text>
<text x="45" y="111.9">R12</text>
<text x="45" y="114.4">10K RES</text>
<text x="96.1" y="119">R22</text>
<text x="106" y="117">D1</text>
<text x="126.6" y="117.6">R18</text>
<text x="149.1" y="114.4">SW0</text>
<text x="22.3" y="122.7">R6</text>
<text x="96.1" y="125.6">150ohm</text>
<text x="96.1" y="123.1">Res</text>
<text x="126.6" y="124.5">10K RES</text>
<text x="149.1" y="123.1">PUSH BUTTON</text>
<text x="22.3" y="129.6">20K RES</text>
<text x="106" y="127.9">LED0</text>
<text x="253.4" y="129.7">SW4</text>
<text x="45" y="132.2">R13</text>
<text x="45" y="134.8">10K RES</text>
<text x="96.1" y="136.8">R23</text>
<text x="106" y="134.8">D2</text>
<text x="126.6" y="135.4">R19</text>
<text x="149.1" y="132.2">SW1</text>
<text x="200.4" y="136.8">R28</text>
<text x="210.4" y="134.8">D5</text>
<text x="231" y="132.9">R29</text>
<text x="22.3" y="143">R7</text>
<text x="96.1" y="143.4">150ohm</text>
<text x="96.1" y="140.9">Res</text>
<text x="126.6" y="142.3">10K RES</text>
<text x="149.1" y="140.9">PUSH BUTTON</text>
<text x="200.4" y="143.4">150ohm</text>
<text x="200.4" y="140.9">Res</text>
<text x="231" y="139.7">10K RES</text>
<text x="253.4" y="138.3">PUSH BUTTON</text>
<text x="22.3" y="149.9">20K RES</text>
<text x="106" y="145.7">LED1</text>
<text x="210.4" y="145.7">LED3</text>
<text x="45" y="152.6">R27</text>
<text x="45" y="155.2">10K RES</text>
<text x="96.1" y="154.6">R24</text>
<text x="106" y="152.6">D3</text>
<text x="126.6" y="153.2">R20</text>
<text x="149.1" y="150.1">SW2</text>
<text x="96.1" y="161.2">150ohm</text>
<text x="96.1" y="158.7">Res</text>
<text x="126.6" y="160.1">10K RES</text>
<text x="149.1" y="158.7">PUSH BUTTON</text>
<text x="22.3" y="163.4">R26</text>
<text x="106" y="163.5">LED2</text>
<text x="149.1" y="165.3">SW3</text>
<text x="22.3" y="170.3">20K RES</text>
<text x="96.1" y="172.5">R25</text>
<text x="106" y="170.4">D4</text>
<text x="126.6" y="168.5">R21</text>
<text x="149.1" y="174">PUSH BUTTON</text>
<text x="96.1" y="179.1">150ohm</text>
<text x="96.1" y="176.5">Res</text>
<text x="126.6" y="175.4">10K RES</text>
<text x="106" y="181.4">LED3</text>
<text x="236.3" y="188.5">2</text>
<text x="277" y="188.5">0</text>
</g>
</svg>
